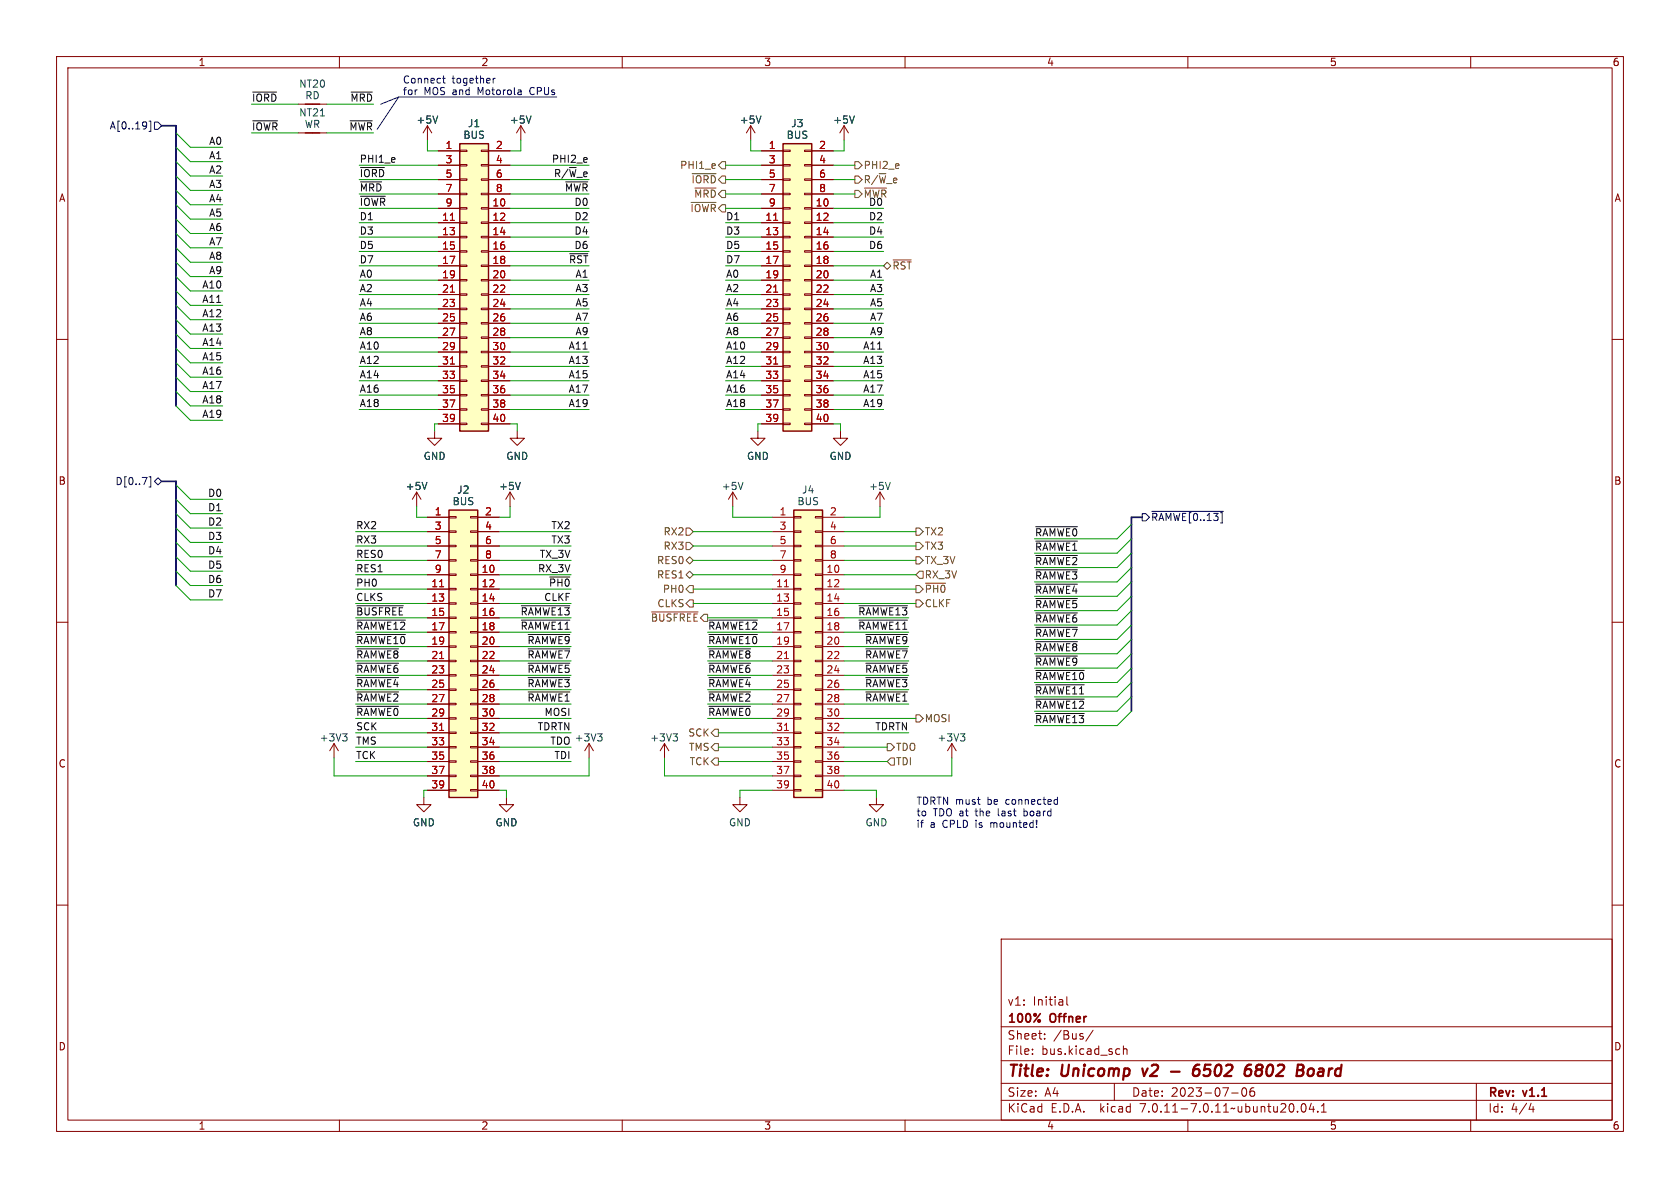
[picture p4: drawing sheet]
<svg xmlns="http://www.w3.org/2000/svg" width="297mm" height="210mm" viewBox="0 0 297 210" stroke-linecap="round" stroke-linejoin="round" font-family="sans-serif">
<g fill="none" stroke="#840000" stroke-width=".18">
<path d="M10 10h277v190h-277zM12 12h273v186h-273zM52.7 18.4h5.1M60 10v2M110 10v2M160 10v2M210 10v2M260 10v2M52.7 23.5h5.1M75.6 22.2l-.8 1.3M75.6 22.2v2.6M75.6 22.2l.7 1.3"/>
<path d="M77.5 26.7h3.8M77.5 36.8h3.8M77.5 39.4h3.8M77.5 29.2h3.8M77.5 31.8h3.8M77.5 34.3h3.8M81.3 39.2h1.2v.3h-1.2zM81.3 36.7h1.2v.3h-1.2zM81.3 34.2h1.2v.2h-1.2zM81.3 31.6h1.2v.3h-1.2zM81.3 29.1h1.2v.2h-1.2zM81.3 26.5h1.2v.3h-1.2z"/>
<path d="M85.1 39.2h1.3v.3h-1.3zM85.1 36.7h1.3v.3h-1.3zM85.1 34.2h1.3v.2h-1.3zM85.1 31.6h1.3v.3h-1.3zM85.1 29.1h1.3v.2h-1.3zM85.1 26.5h1.3v.3h-1.3zM86.4 26.7h3.8M86.4 36.8h3.8M86.4 39.4h3.8M86.4 29.2h3.8M86.4 31.8h3.8M86.4 34.3h3.8"/>
<path d="M92.1 22.2l.7 1.3M92.1 22.2v2.6M92.1 22.2l-.8 1.3M132.7 22.2l-.7 1.3M132.7 22.2v2.6M132.7 22.2l.8 1.3M134.6 26.7h3.8M134.6 36.8h3.8M134.6 39.4h3.8M134.6 29.2h3.8M134.6 31.8h3.8M134.6 34.3h3.8"/>
<path d="M138.4 39.2h1.3v.3h-1.3zM138.4 36.7h1.3v.3h-1.3zM138.4 34.2h1.3v.2h-1.3zM138.4 31.6h1.3v.3h-1.3zM138.4 29.1h1.3v.2h-1.3zM138.4 26.5h1.3v.3h-1.3zM142.2 39.2h1.3v.3h-1.3zM142.2 36.7h1.3v.3h-1.3zM142.2 34.2h1.3v.2h-1.3zM142.2 31.6h1.3v.3h-1.3zM142.2 29.1h1.3v.2h-1.3zM142.2 26.5h1.3v.3h-1.3z"/>
<path d="M143.5 26.7h3.8M143.5 36.8h3.8M143.5 39.4h3.8M143.5 29.2h3.8M143.5 31.8h3.8M143.5 34.3h3.8M149.2 22.2l.8 1.3M149.2 22.2v2.6M149.2 22.2l-.7 1.3M10 60h2M77.5 41.9h3.8M77.5 44.5h3.8"/>
<path d="M77.5 47h3.8M77.5 49.5h3.8M77.5 52.1h3.8M77.5 54.6h3.8M77.5 57.2h3.8M77.5 59.7h3.8M81.3 59.6h1.2v.2h-1.2zM81.3 57h1.2v.3h-1.2zM81.3 54.5h1.2v.2h-1.2zM81.3 51.9h1.2v.3h-1.2zM81.3 49.4h1.2v.3h-1.2zM81.3 46.9h1.2v.2h-1.2z"/>
<path d="M81.3 44.3h1.2v.3h-1.2zM81.3 41.8h1.2v.2h-1.2zM85.1 59.6h1.3v.2h-1.3zM85.1 57h1.3v.3h-1.3zM85.1 54.5h1.3v.2h-1.3zM85.1 51.9h1.3v.3h-1.3zM85.1 49.4h1.3v.3h-1.3zM85.1 46.9h1.3v.2h-1.3zM85.1 44.3h1.3v.3h-1.3zM85.1 41.8h1.3v.2h-1.3zM86.4 41.9h3.8M86.4 44.5h3.8"/>
<path d="M86.4 47h3.8M86.4 49.5h3.8M86.4 52.1h3.8M86.4 54.6h3.8M86.4 57.2h3.8M86.4 59.7h3.8M134.6 41.9h3.8M134.6 44.5h3.8M134.6 47h3.8M134.6 49.5h3.8M134.6 52.1h3.8M134.6 54.6h3.8"/>
<path d="M134.6 57.2h3.8M134.6 59.7h3.8M138.4 59.6h1.3v.2h-1.3zM138.4 57h1.3v.3h-1.3zM138.4 54.5h1.3v.2h-1.3zM138.4 51.9h1.3v.3h-1.3zM138.4 49.4h1.3v.3h-1.3zM138.4 46.9h1.3v.2h-1.3zM138.4 44.3h1.3v.3h-1.3zM138.4 41.8h1.3v.2h-1.3zM142.2 59.6h1.3v.2h-1.3zM142.2 57h1.3v.3h-1.3z"/>
<path d="M142.2 54.5h1.3v.2h-1.3zM142.2 51.9h1.3v.3h-1.3zM142.2 49.4h1.3v.3h-1.3zM142.2 46.9h1.3v.2h-1.3zM142.2 44.3h1.3v.3h-1.3zM142.2 41.8h1.3v.2h-1.3zM143.5 41.9h3.8M143.5 44.5h3.8M143.5 47h3.8M143.5 49.5h3.8M143.5 52.1h3.8M143.5 54.6h3.8"/>
<path d="M143.5 57.2h3.8M143.5 59.7h3.8M285 60h2M76.8 76.2v1.3h1.3l-1.3 1.2-1.2-1.2h1.2M77.5 62.2h3.8M77.5 64.8h3.8M77.5 67.3h3.8M77.5 69.9h3.8M77.5 72.4h3.8M77.5 74.9h3.8M81.3 74.8h1.2v.3h-1.2zM81.3 72.3h1.2v.2h-1.2z"/>
<path d="M81.3 69.7h1.2v.3h-1.2zM81.3 67.2h1.2v.2h-1.2zM81.3 64.6h1.2v.3h-1.2zM81.3 62.1h1.2v.3h-1.2zM85.1 74.8h1.3v.3h-1.3zM85.1 72.3h1.3v.2h-1.3zM85.1 69.7h1.3v.3h-1.3zM85.1 67.2h1.3v.2h-1.3zM85.1 64.6h1.3v.3h-1.3zM85.1 62.1h1.3v.3h-1.3zM86.4 62.2h3.8M86.4 64.8h3.8"/>
<path d="M86.4 67.3h3.8M86.4 69.9h3.8M86.4 72.4h3.8M86.4 74.9h3.8M91.4 76.2v1.3h1.3l-1.3 1.2-1.2-1.2h1.2M134 76.2v1.3h1.3l-1.3 1.2-1.3-1.2h1.3M134.6 62.2h3.8M134.6 64.8h3.8M134.6 67.3h3.8M134.6 69.9h3.8M134.6 72.4h3.8M134.6 74.9h3.8"/>
<path d="M138.4 74.8h1.3v.3h-1.3zM138.4 72.3h1.3v.2h-1.3zM138.4 69.7h1.3v.3h-1.3zM138.4 67.2h1.3v.2h-1.3zM138.4 64.6h1.3v.3h-1.3zM138.4 62.1h1.3v.3h-1.3zM142.2 74.8h1.3v.3h-1.3zM142.2 72.3h1.3v.2h-1.3zM142.2 69.7h1.3v.3h-1.3zM142.2 67.2h1.3v.2h-1.3zM142.2 64.6h1.3v.3h-1.3zM142.2 62.1h1.3v.3h-1.3z"/>
<path d="M143.5 62.2h3.8M143.5 64.8h3.8M143.5 67.3h3.8M143.5 69.9h3.8M143.5 72.4h3.8M143.5 74.9h3.8M148.6 76.2v1.3h1.3l-1.3 1.2-1.3-1.2h1.3M73.7 87l-.8 1.3M73.7 87v2.5M73.7 87l.7 1.3M75.6 91.4h3.8M75.6 94h3.8"/>
<path d="M75.6 96.5h3.8M75.6 99.1h3.8M79.4 98.9h1.2v.3h-1.2zM79.4 96.4h1.2v.2h-1.2zM79.4 93.9h1.2v.2h-1.2zM79.4 91.3h1.2v.3h-1.2zM83.2 98.9h1.3v.3h-1.3zM83.2 96.4h1.3v.2h-1.3zM83.2 93.9h1.3v.2h-1.3zM83.2 91.3h1.3v.3h-1.3zM84.5 91.4h3.8M84.5 94h3.8"/>
<path d="M84.5 96.5h3.8M84.5 99.1h3.8M90.2 87l.7 1.3M90.2 87v2.5M90.2 87l-.8 1.3M129.5 87l-.7 1.3M129.5 87v2.5M129.5 87l.8 1.3M136.5 91.4h3.8M136.5 94h3.8M136.5 96.5h3.8M136.5 99.1h3.8"/>
<path d="M140.3 98.9h1.3v.3h-1.3zM140.3 96.4h1.3v.2h-1.3zM140.3 93.9h1.3v.2h-1.3zM140.3 91.3h1.3v.3h-1.3zM144.1 98.9h1.3v.3h-1.3zM144.1 96.4h1.3v.2h-1.3zM144.1 93.9h1.3v.2h-1.3zM144.1 91.3h1.3v.3h-1.3zM145.4 91.4h3.8M145.4 94h3.8M145.4 96.5h3.8M145.4 99.1h3.8"/>
<path d="M155.6 87l.7 1.3M155.6 87v2.5M155.6 87l-.8 1.3M10 110h2M75.6 101.6h3.8M75.6 104.1h3.8M75.6 106.7h3.8M75.6 109.2h3.8M75.6 111.8h3.8M75.6 114.3h3.8M75.6 116.8h3.8M75.6 119.4h3.8"/>
<path d="M79.4 119.3h1.2v.2h-1.2zM79.4 116.7h1.2v.3h-1.2zM79.4 114.2h1.2v.2h-1.2zM79.4 111.6h1.2v.3h-1.2zM79.4 109.1h1.2v.2h-1.2zM79.4 106.6h1.2v.2h-1.2zM79.4 104h1.2v.3h-1.2zM79.4 101.5h1.2v.2h-1.2zM83.2 119.3h1.3v.2h-1.3zM83.2 116.7h1.3v.3h-1.3zM83.2 114.2h1.3v.2h-1.3zM83.2 111.6h1.3v.3h-1.3z"/>
<path d="M83.2 109.1h1.3v.2h-1.3zM83.2 106.6h1.3v.2h-1.3zM83.2 104h1.3v.3h-1.3zM83.2 101.5h1.3v.2h-1.3zM84.5 101.6h3.8M84.5 104.1h3.8M84.5 106.7h3.8M84.5 109.2h3.8M84.5 111.8h3.8M84.5 114.3h3.8M84.5 116.8h3.8M84.5 119.4h3.8"/>
<path d="M136.5 101.6h3.8M136.5 104.1h3.8M136.5 106.7h3.8M136.5 109.2h3.8M136.5 111.8h3.8M136.5 114.3h3.8M136.5 116.8h3.8M136.5 119.4h3.8M140.3 119.3h1.3v.2h-1.3zM140.3 116.7h1.3v.3h-1.3zM140.3 114.2h1.3v.2h-1.3zM140.3 111.6h1.3v.3h-1.3z"/>
<path d="M140.3 109.1h1.3v.2h-1.3zM140.3 106.6h1.3v.2h-1.3zM140.3 104h1.3v.3h-1.3zM140.3 101.5h1.3v.2h-1.3zM144.1 119.3h1.3v.2h-1.3zM144.1 116.7h1.3v.3h-1.3zM144.1 114.2h1.3v.2h-1.3zM144.1 111.6h1.3v.3h-1.3zM144.1 109.1h1.3v.2h-1.3zM144.1 106.6h1.3v.2h-1.3zM144.1 104h1.3v.3h-1.3zM144.1 101.5h1.3v.2h-1.3z"/>
<path d="M145.4 101.6h3.8M145.4 104.1h3.8M145.4 106.7h3.8M145.4 109.2h3.8M145.4 111.8h3.8M145.4 114.3h3.8M145.4 116.8h3.8M145.4 119.4h3.8M285 110h2M59.1 131.4l-.8 1.3M59.1 131.4v2.6M59.1 131.4l.7 1.3"/>
<path d="M75.6 121.9h3.8M75.6 124.5h3.8M75.6 127h3.8M75.6 129.5h3.8M75.6 132.1h3.8M75.6 134.6h3.8M75.6 137.2h3.8M75.6 139.7h3.8M79.4 139.6h1.2v.2h-1.2zM79.4 137h1.2v.3h-1.2zM79.4 134.5h1.2v.2h-1.2zM79.4 132h1.2v.2h-1.2z"/>
<path d="M79.4 129.4h1.2v.3h-1.2zM79.4 126.9h1.2v.2h-1.2zM79.4 124.3h1.2v.3h-1.2zM79.4 121.8h1.2v.2h-1.2zM83.2 139.6h1.3v.2h-1.3zM83.2 137h1.3v.3h-1.3zM83.2 134.5h1.3v.2h-1.3zM83.2 132h1.3v.2h-1.3zM83.2 129.4h1.3v.3h-1.3zM83.2 126.9h1.3v.2h-1.3zM83.2 124.3h1.3v.3h-1.3zM83.2 121.8h1.3v.2h-1.3z"/>
<path d="M84.5 121.9h3.8M84.5 124.5h3.8M84.5 127h3.8M84.5 129.5h3.8M84.5 132.1h3.8M84.5 134.6h3.8M84.5 137.2h3.8M84.5 139.7h3.8M104.1 131.4l-.7 1.3M104.1 131.4v2.6M104.1 131.4l.8 1.3M117.5 131.4l-.8 1.3"/>
<path d="M117.5 131.4v2.6M117.5 131.4l.7 1.3M136.5 121.9h3.8M136.5 124.5h3.8M136.5 127h3.8M136.5 129.5h3.8M136.5 132.1h3.8M136.5 134.6h3.8M136.5 137.2h3.8M136.5 139.7h3.8M140.3 139.6h1.3v.2h-1.3zM140.3 137h1.3v.3h-1.3z"/>
<path d="M140.3 134.5h1.3v.2h-1.3zM140.3 132h1.3v.2h-1.3zM140.3 129.4h1.3v.3h-1.3zM140.3 126.9h1.3v.2h-1.3zM140.3 124.3h1.3v.3h-1.3zM140.3 121.8h1.3v.2h-1.3zM144.1 139.6h1.3v.2h-1.3zM144.1 137h1.3v.3h-1.3zM144.1 134.5h1.3v.2h-1.3zM144.1 132h1.3v.2h-1.3zM144.1 129.4h1.3v.3h-1.3zM144.1 126.9h1.3v.2h-1.3z"/>
<path d="M144.1 124.3h1.3v.3h-1.3zM144.1 121.8h1.3v.2h-1.3zM145.4 121.9h3.8M145.4 124.5h3.8M145.4 127h3.8M145.4 129.5h3.8M145.4 132.1h3.8M145.4 134.6h3.8M145.4 137.2h3.8M145.4 139.7h3.8M168.3 131.4l-.8 1.3M168.3 131.4v2.6"/>
<path d="M168.3 131.4l.7 1.3M10 160h2M74.9 141v1.2h1.3l-1.3 1.3-1.2-1.3h1.2M89.5 141v1.2h1.3l-1.3 1.3-1.2-1.3h1.2M130.8 141v1.2h1.3l-1.3 1.3-1.3-1.3h1.3M154.9 141v1.2h1.3l-1.3 1.3-1.2-1.3h1.2M285 160h2M177 166h108v32h-108zM188.6 176.2v1.3l.2 .2M60 198v2M110 198v2M160 198v2"/>
<path d="M177 194.5h108M177 191.5h108M177 187.5h108M177 181.5h108M182.5 186.3v.1M182.5 185.5v.1M184.7 183.6v.1M184.7 182.8v.1M193.2 182.1l-1.2 2M197 191.5v3M197.8 185.4l.2 .1M198 186.3l-.2 .1"/>
<path d="M198.6 184.9v1.5M198.6 185.5l.2-.1 .4 .1v.9M210 198v2M217.7 193.2h1.2M219.7 192.4l.2-.1a.81 .81 0 0 1 .6 .6 .81 .81 0 0 1-.3 .8l-.2 .1a.81 .81 0 0 1-.3-1.4zM221.7 192.3a.59 .59 0 0 0-.7 .6v.6l.1 .2 .4 .1 .2-.1 .1-.5-.1-.3h-.5l-.2 .3M229.4 196.5v.1M230.2 195.2l.2-.1a.81 .81 0 0 1 .6 .6 .81 .81 0 0 1-.3 .8l-.2 .1a.81 .81 0 0 1-.3-1.4zM231.8 195l-.3 1.1h.9M232.2 195.6v1M233 196.5v.1M233.6 196.6h.9"/>
<path d="M233.6 195.5l.4-.4v1.5M260 198v2M261 191.5v6.5M270.7 195l-.4 1.1h.9M271 195.6v1"/>
</g>
<path d="M201.9 188.9l.4 1.3M207 189.4h1.5M212 188.2a.91 .91 0 0 0-1 .9l-.1 .7 .1 .3a.66 .66 0 0 0 1-.3l.1-.4-.2-.3a.66 .66 0 0 0-1 .3M220.5 189h.4l.2 .2 .1 .6a.66 .66 0 0 1-.9 .4M221.2 188.2h-.4l-.3 .2M222.4 189.1a.65 .65 0 0 0-.3 1l.5 .1M222.4 189.1h.4M222.9 188.2a.66 .66 0 0 0-.8 .4v.3l.3 .2M231.3 189.1a.52 .52 0 0 1 .6-.2 .52 .52 0 0 1 .4 .4l-.1 .5a.55 .55 0 0 1-.5 .4 .55 .55 0 0 1-.5-.4z" fill="none" stroke="#840000" stroke-width=".4"/>
<path d="M54 18.4h2.5M54 23.5h2.5M81.3 25.4h5.1v50.8h-5.1zM138.4 25.4h5.1v50.8h-5.1zM79.4 90.2h5.1v50.8h-5.1zM140.3 90.2h5.1v50.8h-5.1z" fill="none" stroke="#840000" stroke-width=".25"/>
<g fill="none" stroke="#006464" stroke-width=".18">
<path d="M77.4 20.5l-.4 1.3M93.9 20.5l-.4 1.3M134.5 20.5l-.4 1.3M151 20.5l-.4 1.3M75.5 85.3l-.4 1.2M92 85.3l-.4 1.2M131.4 85.3l-.5 1.2M157.4 85.3l-.4 1.2M60.6 129.7h.8l-.5 .5M61.1 130.2l.3 .2v.3l-.3 .3M105.7 129.7h.7l-.4 .5M106.2 130.2l.2 .2v.3l-.2 .3"/>
<path d="M119 129.7h.8l-.5 .5M119.5 130.2l.3 .2v.3l-.3 .3M169.8 129.7h.8l-.5 .5M170.3 130.2l.3 .2v.3l-.3 .3"/>
</g>
<g fill="#ffffc2" stroke="#ffffc2" stroke-width=".18">
<path d="M81.3 25.4h5.1v50.8h-5.1z"/>
<path d="M140.3 90.2h5.1v50.8h-5.1z"/>
<path d="M138.4 25.4h5.1v50.8h-5.1z"/>
<path d="M79.4 90.2h5.1v50.8h-5.1z"/>
</g>
<path d="M79.6 39h.7M136.8 39h.7M79.6 51.7h.7M136.8 51.7h.7M79.6 64.4h.7M136.8 64.4h.7M77.7 103.7h.7M77.7 116.4h.7M138.7 103.7h.7M138.7 116.4h.7M77.7 129.1h.7M138.7 129.1h.7" fill="none" stroke="#a90000" stroke-width=".18"/>
<g fill="none" stroke="#725600" stroke-width=".18">
<path d="M122.2 35.8h4.4M122.4 30.7h4.2M122.8 33.2h3.8M127.6 28.6h.7v1.2h-.7l-.6-.6zM151.1 28.6h.7l.6 .6-.6 .6h-.7zM151.1 31.1h.7l.6 .7-.6 .6h-.7zM151.1 33.7h.7l.6 .6-.6 .6h-.7zM152.8 33.2h3.9M156.2 47l.6-.6 .7 .6-.7 .6zM157.9 45.9h3.2M121.3 95.9h.6l.7 .6-.7 .7h-.6zM121.3 99.1l.6-.7 .7 .7-.7 .6z"/>
<path d="M121.3 93.3h.6l.7 .7-.7 .6h-.6zM161.9 93.3h.7l.6 .7-.6 .6h-.7zM161.9 95.9h.7l.6 .6-.6 .7h-.7zM161.9 98.4h.7l.6 .7-.6 .6h-.7zM115.2 108.2h8.2M121.9 101l.7 .6-.7 .6-.6-.6zM121.9 103.5h.7v1.3h-.7l-.6-.7zM121.9 106h.7v1.3h-.7l-.6-.6zM161.9 103.5h.7l.6 .6-.6 .7h-.7zM161.9 106h.7l.6 .7-.6 .6h-.7zM162.6 101h.6v1.2h-.6l-.7-.6zM163.6 103.1h3.6"/>
<path d="M126.4 134h.6v1.3h-.6l-.7-.7zM126.4 128.9h.6v1.3h-.6l-.7-.7zM126.4 131.4h.6v1.3h-.6l-.7-.6zM156.8 131.4h.7l.6 .7-.6 .6h-.7zM157.5 134h.6v1.3h-.6l-.7-.7zM161.9 126.4h.7l.6 .6-.6 .6h-.7z"/>
</g>
<path d="M25.9 21.7v.8M25.9 22.1v.1M26.3 21.4h.4v1.8h-.4M27.3 21.6h.6l.7 .6-.7 .7h-.6zM26.3 84.3h.4v1.8h-.4M27.3 85.1l.6-.6 .7 .6-.7 .6zM201.9 90.8h.7l.6 .6-.6 .7h-.7zM203.6 90.4h12.7" fill="none" stroke="#000084" stroke-width=".18"/>
<g fill="none" stroke="#0f0f0f" stroke-width=".18">
<path d="M44.7 16.3h4.2M62.1 16.3h3.7M44.7 21.4h4.4M61.9 21.4h3.9M63.7 32.2h3.8M63.7 34.7h4.4M63.7 29.6h4.2M100 32.2h3.9M100.7 44.9h3.2M183.1 95.7h7.4M183.1 93.1h7.4M183.1 98.2h7.4"/>
<path d="M63.1 117.2h7.4M63.1 112.2h8.6M63.1 109.6h8.6M63.1 119.8h7.4M63.1 114.7h7.4M63.1 107.1h8.2M92.2 109.6h8.5M92.2 107.1h8.5M93.4 117.2h7.3M93.4 112.2h7.3M93.4 119.8h7.3M93.4 114.7h7.3"/>
<path d="M97.2 102h3.5M125.3 117.2h7.4M125.3 112.2h8.6M125.3 109.6h8.6M125.3 119.8h7.4M125.3 114.7h7.4M151.9 109.6h8.5M151.9 107.1h8.5M153.1 117.2h7.3M153.1 112.2h7.3M153.1 119.8h7.3M153.1 114.7h7.3"/>
<path d="M183.1 110.9h7.4M183.1 103.3h7.4M183.1 108.4h7.4M183.1 118.5h8.6M183.1 105.8h7.4M183.1 113.4h7.4M183.1 116h7.4M183.1 100.7h7.4M63.1 122.3h7.4M63.1 124.9h7.4M93.4 122.3h7.3M125.3 122.3h7.4"/>
<path d="M125.3 124.9h7.4M153.1 122.3h7.3M183.1 123.6h8.6M183.1 126.1h8.6M183.1 121.1h8.6"/>
</g>
<g fill="none" stroke="#0000c2" stroke-width=".18">
<path d="M70.5 17.1l-3.2 1.3M70.5 17.1h27.9M70.5 17.1l-3.8 5.8M78.2 13.8h.5M78.4 13.4v1.1l.3 .2M87.2 13.8v.9M87.5 13.8l-.3 .3M181 143v1.2M181 144.2h.1M181.1 143.4h-.1M186.6 141.3l.3 .1M186.9 140.9v1.3"/>
<path d="M186.9 142.1l-.3 .1"/>
</g>
<path d="M28.6 22.2h2.5v49.6M28.6 85.1h2.5v18.4M201.9 91.4h-1.9v34.3" fill="none" stroke="#000084" stroke-width=".3"/>
<g fill="none" stroke="#009600" stroke-width=".18">
<path d="M44.4 18.4h8.3M57.8 18.4h8.2M31.1 23.5l2.6 2.5h5.7M31.1 31.1l2.6 2.6h5.7M31.1 36.2l2.6 2.5h5.7M31.1 26l2.6 2.6h5.7M31.1 28.6l2.6 2.5h5.7M31.1 33.7l2.6 2.5h5.7M31.1 38.7l2.6 2.6h5.7M44.4 23.5h8.3M57.8 23.5h8.2M63.5 31.8h14"/>
<path d="M63.5 34.3h14M63.5 39.4h14M63.5 36.8h14M63.5 29.2h14M75.6 24.8v1.9h1.9M90.2 31.8h13.9M90.2 34.3h13.9M90.2 39.4h13.9M90.2 36.8h13.9M90.2 29.2h13.9M92.1 24.8v1.9h-1.9M128.3 31.8h6.3"/>
<path d="M128.3 34.3h6.3M128.3 39.4h6.3M128.3 36.8h6.3M128.3 29.2h6.3M132.7 24.8v1.9h1.9M147.3 31.8h3.8M147.3 34.3h3.8M147.3 39.4h8.9M147.3 36.8h8.9M147.3 29.2h3.8M149.2 24.8v1.9h-1.9M31.1 54l2.6 2.5h5.7"/>
<path d="M31.1 59.1l2.6 2.5h5.7M31.1 56.5l2.6 2.6h5.7M31.1 51.4l2.6 2.6h5.7M31.1 46.4l2.6 2.5h5.7M31.1 48.9l2.6 2.5h5.7M31.1 43.8l2.6 2.6h5.7M31.1 41.3l2.6 2.5h5.7M63.5 49.5h14M63.5 54.6h14M63.5 57.2h14M63.5 44.5h14M63.5 41.9h14"/>
<path d="M63.5 59.7h14M63.5 52.1h14M63.5 47h14M90.2 49.5h13.9M90.2 54.6h13.9M90.2 57.2h13.9M90.2 44.5h13.9M90.2 41.9h13.9M90.2 59.7h13.9M90.2 52.1h13.9M90.2 47h13.9M128.3 49.5h6.3"/>
<path d="M128.3 54.6h6.3M128.3 57.2h6.3M128.3 44.5h6.3M128.3 41.9h6.3M128.3 59.7h6.3M128.3 52.1h6.3M128.3 47h6.3M147.3 49.5h8.9M147.3 54.6h8.9M147.3 57.2h8.9M147.3 44.5h8.9M147.3 41.9h8.9"/>
<path d="M147.3 59.7h8.9M147.3 52.1h8.9M147.3 47h8.9M31.1 66.7l2.6 2.5h5.7M31.1 64.1l2.6 2.6h5.7M31.1 71.8l2.6 2.5h5.7M31.1 69.2l2.6 2.6h5.7M31.1 61.6l2.6 2.5h5.7M63.5 72.4h14M63.5 67.3h14M63.5 64.8h14M63.5 62.2h14"/>
<path d="M63.5 69.9h14M77.5 74.9h-.7v1.3M90.2 74.9h1.2v1.3M90.2 72.4h13.9M90.2 67.3h13.9M90.2 64.8h13.9M90.2 62.2h13.9M90.2 69.9h13.9M128.3 72.4h6.3M128.3 67.3h6.3M128.3 64.8h6.3M128.3 62.2h6.3"/>
<path d="M128.3 69.9h6.3M134.6 74.9h-.6v1.3M147.3 72.4h8.9M147.3 67.3h8.9M147.3 74.9h1.3v1.3M147.3 64.8h8.9M147.3 62.2h8.9M147.3 69.9h8.9M31.1 93.3l2.6 2.6h5.7M31.1 98.4l2.6 2.6h5.7M31.1 95.9l2.6 2.5h5.7M31.1 85.7l2.6 2.6h5.7"/>
<path d="M31.1 88.3l2.6 2.5h5.7M31.1 90.8l2.6 2.5h5.7M62.9 99.1h12.7M62.9 96.5h12.7M62.9 94h12.7M73.7 89.5v1.9h1.9M88.3 99.1h12.7M88.3 96.5h12.7M88.3 94h12.7M90.2 89.5v1.9h-1.9M122.6 99.1h13.9M122.6 96.5h13.9"/>
<path d="M122.6 94h13.9M129.5 89.5v1.9h7M149.2 99.1h12.7M149.2 96.5h12.7M149.2 94h12.7M155.6 89.5v1.9h-6.4M200 95.3l-2.5 2.5h-14.6M200 92.7l-2.5 2.6h-14.6M200 97.8l-2.5 2.5h-14.6M31.1 101l2.6 2.5h5.7M31.1 103.5l2.6 2.5h5.7M62.9 104.1h12.7"/>
<path d="M62.9 106.7h12.7M62.9 109.2h12.7M62.9 101.6h12.7M62.9 114.3h12.7M62.9 116.8h12.7M62.9 111.8h12.7M62.9 119.4h12.7M88.3 104.1h12.7M88.3 106.7h12.7M88.3 109.2h12.7M88.3 101.6h12.7M88.3 114.3h12.7"/>
<path d="M88.3 116.8h12.7M88.3 111.8h12.7M88.3 119.4h12.7M122.6 104.1h13.9M122.6 106.7h13.9M122.6 101.6h13.9M125.1 109.2h11.4M125.1 114.3h11.4M125.1 116.8h11.4M125.1 111.8h11.4M125.1 119.4h11.4M149.2 104.1h12.7"/>
<path d="M149.2 106.7h12.7M149.2 109.2h11.5M149.2 101.6h12.7M149.2 114.3h11.5M149.2 116.8h11.5M149.2 111.8h11.5M149.2 119.4h11.5M200 105.4l-2.5 2.6h-14.6M200 110.5l-2.5 2.5h-14.6M200 108l-2.5 2.5h-14.6M200 102.9l-2.5 2.5h-14.6M200 100.3l-2.5 2.6h-14.6"/>
<path d="M200 113l-2.5 2.6h-14.6M200 118.1l-2.5 2.6h-14.6M200 115.6l-2.5 2.5h-14.6M59.1 134v3.2h16.5M62.9 124.5h12.7M62.9 129.5h12.7M62.9 121.9h12.7M62.9 134.6h12.7M62.9 132.1h12.7M62.9 127h12.7M75.6 139.7h-.7v1.3M88.3 124.5h12.7"/>
<path d="M88.3 129.5h12.7M88.3 139.7h1.2v1.3M88.3 121.9h12.7M88.3 134.6h12.7M88.3 132.1h12.7M88.3 127h12.7M104.1 134v3.2h-15.8M117.5 134v3.2h19M125.1 124.5h11.4M125.1 121.9h11.4M125.1 127h11.4M127 129.5h9.5"/>
<path d="M127 134.6h9.5M127 132.1h9.5M136.5 139.7h-5.7v1.3M149.2 124.5h11.5M149.2 129.5h11.5M149.2 139.7h5.7v1.3M149.2 121.9h11.5M149.2 134.6h7.6M149.2 132.1h7.6M149.2 127h12.7M168.3 134v3.2h-19.1M200 120.7l-2.5 2.5h-14.6"/>
<path d="M200 125.7l-2.5 2.6h-14.6M200 123.2l-2.5 2.5h-14.6"/>
</g>
<g font-size="2.8" fill="#840000">
<text x="178" y="190.9">Title:</text>
<text x="187.7" y="190.9">Unicomp</text>
<text x="202.8" y="190.9">v2</text>
<text x="213.4" y="190.9">6502</text>
<text x="223.3" y="190.9">6802</text>
<text x="233.3" y="190.9">Board</text>
</g>
<g font-size="2.1" fill="#840000">
<text x="178" y="178">v1:</text>
<text x="182.6" y="178">Initial</text>
<text x="178" y="184">Sheet:</text>
<text x="178" y="181.2">100%</text>
<text x="185.7" y="181.2">Offner</text>
<text x="186.2" y="184">/Bus/</text>
<text x="178" y="186.7">File:</text>
<text x="184.1" y="186.7">bus.kicad_sch</text>
<text x="178" y="196.9">KiCad</text>
<text x="178" y="194.1">Size:</text>
<text x="184.7" y="194.1">A4</text>
<text x="185.7" y="196.9">E.D.A.</text>
<text x="194.6" y="196.9">kicad</text>
<text x="200" y="194.1">Date:</text>
<text x="201.8" y="196.9">7.0.11-7.0.11~ubuntu20.04.1</text>
<text x="207" y="194.1">2023-07-06</text>
<text x="263" y="194.3">Rev:</text>
<text x="263" y="196.9">Id:</text>
<text x="267.1" y="196.9">4/4</text>
<text x="269.4" y="194.3">v1.1</text>
</g>
<g font-size="1.8" fill="#840000">
<text x="35" y="11.9">1</text>
<text x="85" y="11.9">2</text>
<text x="135" y="11.9">3</text>
<text x="185" y="11.9">4</text>
<text x="235" y="11.9">5</text>
<text x="285" y="11.9">6</text>
<text x="10.3" y="35.9">A</text>
<text x="285.3" y="35.9">A</text>
<text x="10.3" y="85.9">B</text>
<text x="285.3" y="85.9">B</text>
<text x="10.3" y="135.9">C</text>
<text x="285.3" y="135.9">C</text>
<text x="10.3" y="185.9">D</text>
<text x="285.3" y="185.9">D</text>
<text x="35" y="199.9">1</text>
<text x="85" y="199.9">2</text>
<text x="135" y="199.9">3</text>
<text x="185" y="199.9">4</text>
<text x="235" y="199.9">5</text>
<text x="285" y="199.9">6</text>
</g>
<g font-size="1.8" fill="#006464">
<text x="52.8" y="15.7">NT20</text>
<text x="53.9" y="17.7">RD</text>
<text x="52.8" y="20.8">NT21</text>
<text x="53.8" y="22.8">WR</text>
<text x="73.5" y="22.1">+5V</text>
<text x="82.6" y="22.7">J1</text>
<text x="90" y="22.1">+5V</text>
<text x="130.7" y="22.1">+5V</text>
<text x="139.8" y="22.7">J3</text>
<text x="147.2" y="22.1">+5V</text>
<text x="81.8" y="24.7">BUS</text>
<text x="139" y="24.7">BUS</text>
<text x="74.8" y="81.5">GND</text>
<text x="89.4" y="81.5">GND</text>
<text x="131.9" y="81.5">GND</text>
<text x="146.6" y="81.5">GND</text>
<text x="71.6" y="86.8">+5V</text>
<text x="79.9" y="89.5">BUS</text>
<text x="80.7" y="87.5">J2</text>
<text x="88.1" y="86.8">+5V</text>
<text x="127.5" y="86.8">+5V</text>
<text x="140.9" y="89.5">BUS</text>
<text x="141.7" y="87.5">J4</text>
<text x="153.5" y="86.8">+5V</text>
<text x="56.4" y="131.3">+3V3</text>
<text x="101.5" y="131.3">+3V3</text>
<text x="114.8" y="131.3">+3V3</text>
<text x="165.6" y="131.3">+3V3</text>
<text x="72.9" y="146.3">GND</text>
<text x="87.5" y="146.3">GND</text>
<text x="128.8" y="146.3">GND</text>
<text x="152.9" y="146.3">GND</text>
</g>
<g font-size="1.8" fill="#0000c2">
<text x="71.1" y="14.9">Connect</text>
<text x="71.1" y="16.9">for</text>
<text x="75" y="16.9">MOS and</text>
<text x="79.9" y="14.9">together</text>
<text x="84.7" y="16.9">Motorola</text>
<text x="94.1" y="16.9">CPUs</text>
<text x="161.9" y="142.3">TDRTN must</text>
<text x="174.7" y="142.3">be</text>
<text x="178.1" y="142.3">connected</text>
<text x="161.9" y="144.4">to</text>
<text x="161.9" y="146.4">if</text>
<text x="164.4" y="146.4">a</text>
<text x="165" y="144.4">TDO at</text>
<text x="166.7" y="146.4">CPLD</text>
<text x="172.8" y="144.4">the</text>
<text x="172.8" y="146.4">is</text>
<text x="175.6" y="146.4">mounted!</text>
<text x="176.9" y="144.4">last</text>
<text x="181.6" y="144.4">board</text>
</g>
<g font-size="1.8" fill="#000084">
<text x="19.3" y="23.1">A[0..19]</text>
<text x="20.3" y="86">D[0..7]</text>
<text x="203.4" y="92.3">~{RAMWE[0..13]}</text>
</g>
<g font-size="1.8" fill="#0f0f0f">
<text x="44.4" y="23.1">~{IOWR}</text>
<text x="44.4" y="18.1">~{IORD}</text>
<text x="61.7" y="23.1">~{MWR}</text>
<text x="61.8" y="18.1">~{MRD}</text>
<text x="36.9" y="28.2">A1</text>
<text x="36.9" y="25.7">A0</text>
<text x="63.5" y="28.9">PHI1_e</text>
<text x="97.5" y="28.9">PHI2_e</text>
<text x="36.9" y="35.8">A4</text>
<text x="36.9" y="33.3">A3</text>
<text x="36.9" y="30.8">A2</text>
<text x="63.5" y="31.4">~{IORD}</text>
<text x="63.5" y="33.9">~{MRD}</text>
<text x="97.8" y="31.4">R/~{W}_e</text>
<text x="99.8" y="33.9">~{MWR}</text>
<text x="36.9" y="38.4">A5</text>
<text x="36.9" y="40.9">A6</text>
<text x="63.5" y="36.5">~{IOWR}</text>
<text x="63.5" y="39">D1</text>
<text x="63.5" y="41.6">D3</text>
<text x="101.5" y="41.6">D4</text>
<text x="101.5" y="39">D2</text>
<text x="101.5" y="36.5">D0</text>
<text x="128.3" y="41.6">D3</text>
<text x="128.3" y="39">D1</text>
<text x="153.5" y="41.6">D4</text>
<text x="153.5" y="39">D2</text>
<text x="153.5" y="36.5">D0</text>
<text x="36.9" y="43.5">A7</text>
<text x="36.9" y="46">A8</text>
<text x="63.5" y="44.1">D5</text>
<text x="63.5" y="46.6">D7</text>
<text x="100.5" y="46.6">~{RST}</text>
<text x="101.5" y="44.1">D6</text>
<text x="128.3" y="46.6">D7</text>
<text x="128.3" y="44.1">D5</text>
<text x="153.5" y="44.1">D6</text>
<text x="35.7" y="53.6">A11</text>
<text x="35.7" y="51.1">A10</text>
<text x="36.9" y="48.5">A9</text>
<text x="63.5" y="49.2">A0</text>
<text x="63.5" y="51.7">A2</text>
<text x="101.6" y="51.7">A3</text>
<text x="101.6" y="49.2">A1</text>
<text x="128.3" y="49.2">A0</text>
<text x="128.3" y="51.7">A2</text>
<text x="153.7" y="49.2">A1</text>
<text x="153.7" y="51.7">A3</text>
<text x="35.7" y="58.7">A13</text>
<text x="35.7" y="56.2">A12</text>
<text x="63.5" y="54.3">A4</text>
<text x="63.5" y="56.8">A6</text>
<text x="63.5" y="59.3">A8</text>
<text x="101.6" y="56.8">A7</text>
<text x="101.6" y="54.3">A5</text>
<text x="101.6" y="59.3">A9</text>
<text x="128.3" y="56.8">A6</text>
<text x="128.3" y="54.3">A4</text>
<text x="128.3" y="59.3">A8</text>
<text x="153.7" y="59.3">A9</text>
<text x="153.7" y="56.8">A7</text>
<text x="153.7" y="54.3">A5</text>
<text x="35.7" y="63.8">A15</text>
<text x="35.7" y="61.2">A14</text>
<text x="63.5" y="61.9">A10</text>
<text x="63.5" y="64.4">A12</text>
<text x="100.4" y="64.4">A13</text>
<text x="100.4" y="61.9">A11</text>
<text x="128.3" y="64.4">A12</text>
<text x="128.3" y="61.9">A10</text>
<text x="152.5" y="61.9">A11</text>
<text x="152.5" y="64.4">A13</text>
<text x="35.7" y="71.4">A18</text>
<text x="35.7" y="66.3">A16</text>
<text x="35.7" y="68.9">A17</text>
<text x="63.5" y="67">A14</text>
<text x="63.5" y="69.5">A16</text>
<text x="100.4" y="67">A15</text>
<text x="100.4" y="69.5">A17</text>
<text x="128.3" y="67">A14</text>
<text x="128.3" y="69.5">A16</text>
<text x="152.5" y="69.5">A17</text>
<text x="152.5" y="67">A15</text>
<text x="35.7" y="73.9">A19</text>
<text x="63.5" y="72">A18</text>
<text x="100.4" y="72">A19</text>
<text x="128.3" y="72">A18</text>
<text x="152.5" y="72">A19</text>
<text x="36.7" y="87.9">D0</text>
<text x="36.7" y="93">D2</text>
<text x="36.7" y="90.5">D1</text>
<text x="36.7" y="95.5">D3</text>
<text x="62.9" y="93.6">RX2</text>
<text x="97.4" y="93.6">TX2</text>
<text x="182.9" y="94.9">~{RAMWE0}</text>
<text x="36.7" y="100.6">D5</text>
<text x="36.7" y="98.1">D4</text>
<text x="62.9" y="98.7">RES0</text>
<text x="62.9" y="101.3">RES1</text>
<text x="62.9" y="96.2">RX3</text>
<text x="95" y="101.3">RX_3V</text>
<text x="95.3" y="98.7">TX_3V</text>
<text x="97.4" y="96.2">TX3</text>
<text x="182.9" y="97.4">~{RAMWE1}</text>
<text x="182.9" y="100">~{RAMWE2}</text>
<text x="36.7" y="103.2">D6</text>
<text x="36.7" y="105.7">D7</text>
<text x="62.9" y="106.3">CLKS</text>
<text x="62.9" y="103.8">PH0</text>
<text x="96.1" y="106.3">CLKF</text>
<text x="97" y="103.8">~{PH0}</text>
<text x="182.9" y="105.1">~{RAMWE4}</text>
<text x="182.9" y="107.6">~{RAMWE5}</text>
<text x="182.9" y="102.5">~{RAMWE3}</text>
<text x="62.9" y="114">~{RAMWE10}</text>
<text x="62.9" y="108.9">~{BUSFREE}</text>
<text x="62.9" y="111.4">~{RAMWE12}</text>
<text x="91.9" y="108.9">~{RAMWE13}</text>
<text x="91.9" y="111.4">~{RAMWE11}</text>
<text x="93.1" y="114">~{RAMWE9}</text>
<text x="115" y="110.1">~{BUSFREE}</text>
<text x="125.1" y="111.4">~{RAMWE12} 17</text>
<text x="125.1" y="114">~{RAMWE10} 19</text>
<text x="151.6" y="108.9">~{RAMWE13}</text>
<text x="151.6" y="111.4">~{RAMWE11}</text>
<text x="152.8" y="114">~{RAMWE9}</text>
<text x="182.9" y="112.7">~{RAMWE7}</text>
<text x="182.9" y="110.1">~{RAMWE6}</text>
<text x="62.9" y="119">~{RAMWE6}</text>
<text x="62.9" y="116.5">~{RAMWE8}</text>
<text x="93.1" y="116.5">~{RAMWE7}</text>
<text x="93.1" y="119">~{RAMWE5}</text>
<text x="125.1" y="119">~{RAMWE6}</text>
<text x="125.1" y="116.5">~{RAMWE8}</text>
<text x="152.8" y="119">~{RAMWE5}</text>
<text x="152.8" y="116.5">~{RAMWE7}</text>
<text x="182.9" y="115.2">~{RAMWE8}</text>
<text x="182.9" y="117.8">~{RAMWE9}</text>
<text x="62.9" y="121.6">~{RAMWE4}</text>
<text x="62.9" y="124.1">~{RAMWE2}</text>
<text x="93.1" y="121.6">~{RAMWE3}</text>
<text x="93.1" y="124.1">~{RAMWE1}</text>
<text x="125.1" y="124.1">~{RAMWE2}</text>
<text x="125.1" y="121.6">~{RAMWE4}</text>
<text x="152.8" y="124.1">~{RAMWE1}</text>
<text x="152.8" y="121.6">~{RAMWE3}</text>
<text x="182.9" y="125.4">~{RAMWE12}</text>
<text x="182.9" y="120.3">~{RAMWE10}</text>
<text x="182.9" y="122.8">~{RAMWE11}</text>
<text x="62.9" y="129.2">SCK</text>
<text x="62.9" y="126.7">~{RAMWE0}</text>
<text x="62.9" y="131.7">TMS</text>
<text x="95" y="129.2">TDRTN</text>
<text x="96.2" y="126.7">MOSI</text>
<text x="97.2" y="131.7">TDO</text>
<text x="125.1" y="126.7">~{RAMWE0}</text>
<text x="154.6" y="129.2">TDRTN</text>
<text x="182.9" y="127.9">~{RAMWE13}</text>
<text x="62.9" y="134.3">TCK</text>
<text x="97.9" y="134.3">TDI</text>
</g>
<g font-size="1.8" fill="#a90000">
<text x="78.7" y="26.4">1</text>
<text x="78.7" y="29">3</text>
<text x="87.6" y="26.4">2</text>
<text x="87.6" y="29">4</text>
<text x="135.8" y="26.4">1</text>
<text x="135.8" y="29">3</text>
<text x="144.7" y="26.4">2</text>
<text x="144.7" y="29">4</text>
<text x="78.7" y="31.5">5</text>
<text x="78.7" y="34">7</text>
<text x="87.6" y="31.5">6</text>
<text x="87.6" y="34">8</text>
<text x="135.8" y="31.5">5</text>
<text x="135.8" y="34">7</text>
<text x="144.7" y="31.5">6</text>
<text x="144.7" y="34">8</text>
<text x="78.1" y="39.1">11</text>
<text x="78.1" y="41.7">13</text>
<text x="78.7" y="36.6">9</text>
<text x="87" y="36.6">10</text>
<text x="87" y="39.1">12</text>
<text x="87" y="41.7">14</text>
<text x="135.2" y="39.1">11</text>
<text x="135.2" y="41.7">13</text>
<text x="135.8" y="36.6">9</text>
<text x="144.1" y="36.6">10</text>
<text x="144.1" y="39.1">12</text>
<text x="144.1" y="41.7">14</text>
<text x="78.1" y="44.2">15</text>
<text x="78.1" y="46.7">17</text>
<text x="87" y="44.2">16</text>
<text x="87" y="46.7">18</text>
<text x="135.2" y="44.2">15</text>
<text x="135.2" y="46.7">17</text>
<text x="144.1" y="44.2">16</text>
<text x="144.1" y="46.7">18</text>
<text x="78.1" y="49.3">19</text>
<text x="78.1" y="51.8">21</text>
<text x="87" y="49.3">20</text>
<text x="87" y="51.8">22</text>
<text x="135.2" y="49.3">19</text>
<text x="135.2" y="51.8">21</text>
<text x="144.1" y="49.3">20</text>
<text x="144.1" y="51.8">22</text>
<text x="78.1" y="54.4">23</text>
<text x="78.1" y="56.9">25</text>
<text x="78.1" y="59.4">27</text>
<text x="87" y="54.4">24</text>
<text x="87" y="56.9">26</text>
<text x="87" y="59.4">28</text>
<text x="135.2" y="54.4">23</text>
<text x="135.2" y="56.9">25</text>
<text x="135.2" y="59.4">27</text>
<text x="144.1" y="54.4">24</text>
<text x="144.1" y="56.9">26</text>
<text x="144.1" y="59.4">28</text>
<text x="78.1" y="62">29</text>
<text x="78.1" y="64.5">31</text>
<text x="87" y="62">30</text>
<text x="87" y="64.5">32</text>
<text x="135.2" y="62">29</text>
<text x="135.2" y="64.5">31</text>
<text x="144.1" y="62">30</text>
<text x="144.1" y="64.5">32</text>
<text x="78.1" y="67.1">33</text>
<text x="78.1" y="69.6">35</text>
<text x="87" y="67.1">34</text>
<text x="87" y="69.6">36</text>
<text x="135.2" y="67.1">33</text>
<text x="135.2" y="69.6">35</text>
<text x="144.1" y="67.1">34</text>
<text x="144.1" y="69.6">36</text>
<text x="78.1" y="72.1">37</text>
<text x="78.1" y="74.7">39</text>
<text x="87" y="72.1">38</text>
<text x="87" y="74.7">40</text>
<text x="135.2" y="72.1">37</text>
<text x="135.2" y="74.7">39</text>
<text x="144.1" y="72.1">38</text>
<text x="144.1" y="74.7">40</text>
<text x="76.8" y="91.2">1</text>
<text x="76.8" y="93.7">3</text>
<text x="85.7" y="91.2">2</text>
<text x="85.7" y="93.7">4</text>
<text x="137.7" y="91.2">1</text>
<text x="137.7" y="93.7">3</text>
<text x="146.6" y="91.2">2</text>
<text x="146.6" y="93.7">4</text>
<text x="76.8" y="96.3">5</text>
<text x="76.8" y="98.8">7</text>
<text x="76.8" y="101.3">9</text>
<text x="85" y="101.3">10</text>
<text x="85.7" y="96.3">6</text>
<text x="85.7" y="98.8">8</text>
<text x="137.7" y="96.3">5</text>
<text x="137.7" y="98.8">7</text>
<text x="137.7" y="101.3">9</text>
<text x="146" y="101.3">10</text>
<text x="146.6" y="96.3">6</text>
<text x="146.6" y="98.8">8</text>
<text x="76.2" y="103.9">11</text>
<text x="76.2" y="106.4">13</text>
<text x="85" y="103.9">12</text>
<text x="85" y="106.4">14</text>
<text x="137.1" y="103.9">11</text>
<text x="137.1" y="106.4">13</text>
<text x="146" y="103.9">12</text>
<text x="146" y="106.4">14</text>
<text x="76.2" y="109">15</text>
<text x="76.2" y="111.5">17</text>
<text x="85" y="109">16</text>
<text x="85" y="111.5">18</text>
<text x="137.1" y="109">15</text>
<text x="146" y="109">16</text>
<text x="146" y="111.5">18</text>
<text x="76.2" y="114">19</text>
<text x="76.2" y="116.6">21</text>
<text x="76.2" y="119.1">23</text>
<text x="85" y="114">20</text>
<text x="85" y="116.6">22</text>
<text x="85" y="119.1">24</text>
<text x="137.1" y="116.6">21</text>
<text x="137.1" y="119.1">23</text>
<text x="146" y="114">20</text>
<text x="146" y="116.6">22</text>
<text x="146" y="119.1">24</text>
<text x="76.2" y="121.7">25</text>
<text x="76.2" y="124.2">27</text>
<text x="85" y="121.7">26</text>
<text x="85" y="124.2">28</text>
<text x="137.1" y="121.7">25</text>
<text x="137.1" y="124.2">27</text>
<text x="146" y="121.7">26</text>
<text x="146" y="124.2">28</text>
<text x="76.2" y="126.7">29</text>
<text x="76.2" y="129.3">31</text>
<text x="76.2" y="131.8">33</text>
<text x="85" y="126.7">30</text>
<text x="85" y="129.3">32</text>
<text x="85" y="131.8">34</text>
<text x="137.1" y="126.7">29</text>
<text x="137.1" y="129.3">31</text>
<text x="137.1" y="131.8">33</text>
<text x="146" y="126.7">30</text>
<text x="146" y="129.3">32</text>
<text x="146" y="131.8">34</text>
<text x="76.2" y="134.4">35</text>
<text x="76.2" y="136.9">37</text>
<text x="85" y="134.4">36</text>
<text x="85" y="136.9">38</text>
<text x="137.1" y="134.4">35</text>
<text x="137.1" y="136.9">37</text>
<text x="146" y="134.4">36</text>
<text x="146" y="136.9">38</text>
<text x="76.2" y="139.4">39</text>
<text x="85" y="139.4">40</text>
<text x="137.1" y="139.4">39</text>
<text x="146" y="139.4">40</text>
</g>
<g font-size="1.8" fill="#725600">
<text x="120.1" y="30.1">PHI1_e</text>
<text x="122.1" y="32.6">~{IORD}</text>
<text x="122.6" y="35.2">~{MRD}</text>
<text x="152.6" y="30.1">PHI2_e</text>
<text x="152.6" y="32.6">R/~{W}_e</text>
<text x="152.6" y="35.2">~{MWR}</text>
<text x="121.9" y="37.7">~{IOWR}</text>
<text x="157.7" y="47.9">~{RST}</text>
<text x="117.2" y="94.8">RX2</text>
<text x="163.4" y="94.8">TX2</text>
<text x="116.1" y="99.9">RES0</text>
<text x="117.2" y="97.4">RX3</text>
<text x="163.4" y="97.4">TX3</text>
<text x="163.4" y="99.9">TX_3V</text>
<text x="116.1" y="102.5">RES1</text>
<text x="116.1" y="107.5">CLKS</text>
<text x="117.1" y="105">PH0</text>
<text x="163.4" y="102.5">RX_3V</text>
<text x="163.4" y="105">~{PH0}</text>
<text x="163.4" y="107.5">CLKF</text>
<text x="121.6" y="130.4">SCK</text>
<text x="163.4" y="127.9">MOSI</text>
<text x="121.7" y="132.9">TMS</text>
<text x="121.8" y="135.5">TCK</text>
<text x="158.3" y="132.9">TDO</text>
<text x="158.3" y="135.5">TDI</text>
</g>
</svg>
